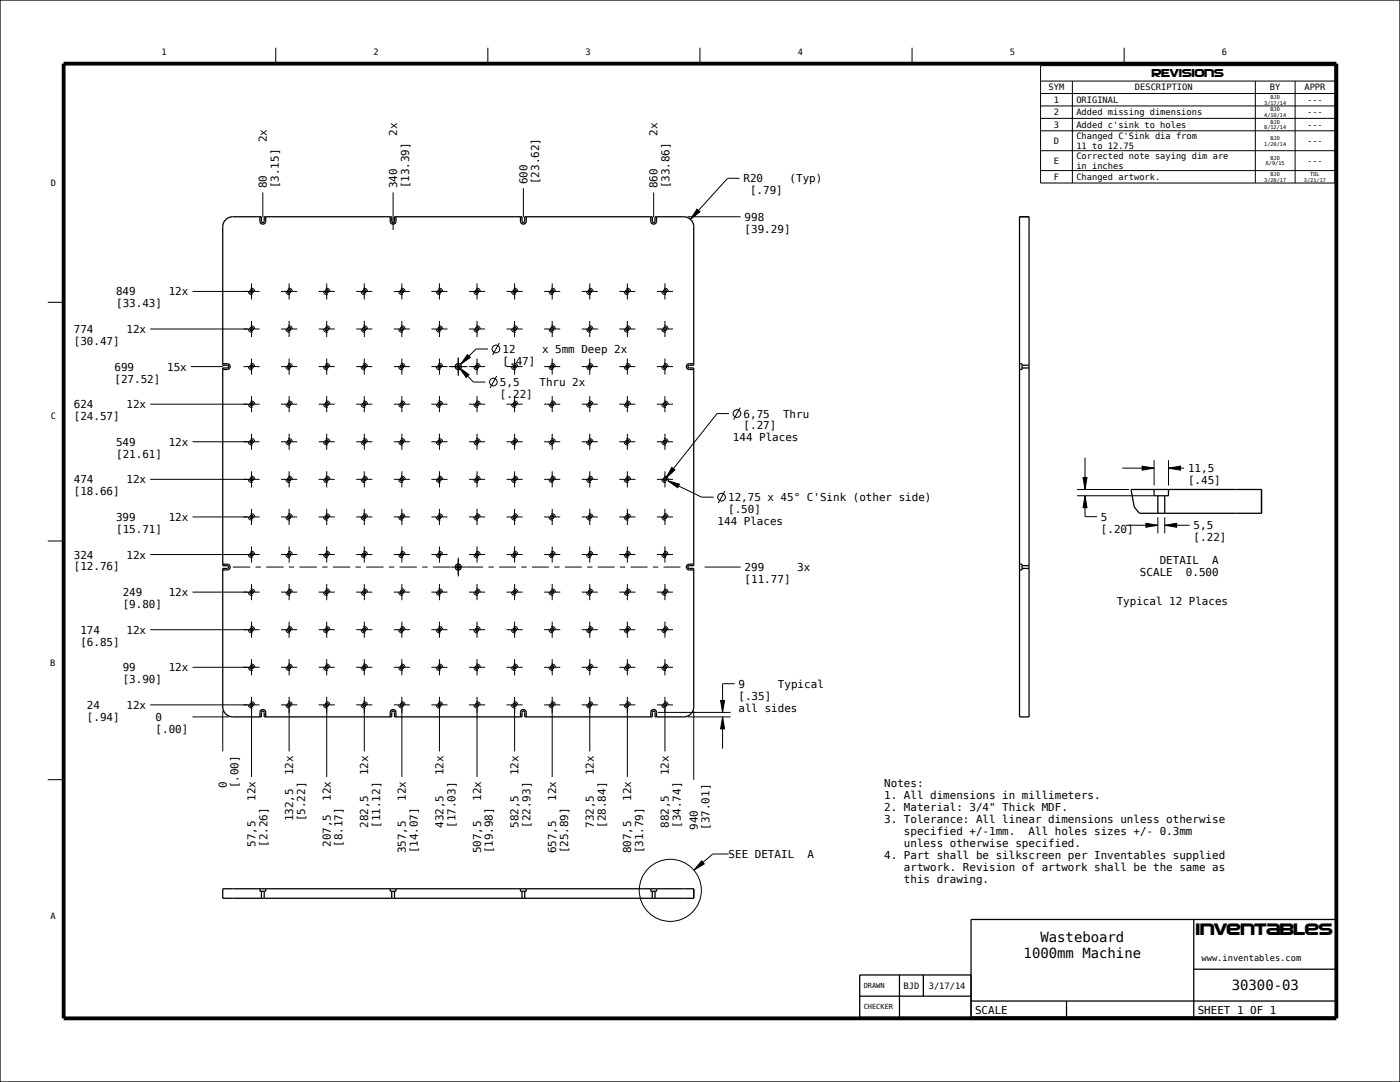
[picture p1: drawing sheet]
<svg xmlns="http://www.w3.org/2000/svg" width="559mm" height="432mm" viewBox="0 0 559 432" stroke-linecap="round" stroke-linejoin="round" font-family="sans-serif">
<g fill="none" stroke="#000" stroke-width=".51">
<path d="M0 0h558.8v431.8h-558.8zM90.1 87.7a4 4 0 0 1 2.8-1.2h11.5v1.8l.5 .5 .6-.5v-1.8h50.9v1.8l.5 .5 .6-.5v-1.8h50.9v1.8l.5 .5 .6-.5v-1.8h50.9v1.8l.5 .5 .6-.5v-1.8h11.4a4 4 0 0 1 4 4v55.2h-1.8a.55 .55 0 0 0-.5 .6 .55 .55 0 0 0 .5 .5h1.8v78.9h-1.8l-.5 .6 .5 .5h1.8v55.3a4 4 0 0 1-4 4h-11.4v-1.8l-.6-.6-.5 .6v1.8h-50.9v-1.8l-.6-.6-.5 .6v1.8h-50.9v-1.8l-.6-.6-.5 .6v1.8h-50.9v-1.8l-.6-.6-.5 .6v1.8h-11.5a4 4 0 0 1-4-4v-55.3h1.8l.6-.5-.6-.6h-1.8v-78.9h1.8a.55 .55 0 0 0 .6-.5 .55 .55 0 0 0-.6-.6h-1.8v-55.2a4 4 0 0 1 1.2-2.8zM103.8 86.5v1.8a1.15 1.15 0 0 0 1.1 1.1 1.15 1.15 0 0 0 1.2-1.1v-1.8M155.8 86.5v1.8a1.15 1.15 0 0 0 1.1 1.1 1.15 1.15 0 0 0 1.2-1.1v-1.8M207.8 86.5v1.8a1.15 1.15 0 0 0 1.1 1.1 1.15 1.15 0 0 0 1.2-1.1v-1.8M259.8 86.5v1.8a1.15 1.15 0 0 0 1.1 1.1 1.15 1.15 0 0 0 1.2-1.1v-1.8M406.9 86.5h3.8v199.6h-3.8zM88.9 145.1h1.8a1.15 1.15 0 0 1 1.2 1.2 1.15 1.15 0 0 1-1.2 1.1h-1.8M276.9 145.1h-1.8a1.15 1.15 0 0 0-1.1 1.2 1.15 1.15 0 0 0 1.1 1.1h1.8M406.9 145.1h1v2.3h-1M407.9 145.7h2.8M407.9 146.8h2.8"/>
<path d="M451.4 195.3h52.1v9.5h-48.7l-2.1-2.5zM460.6 195.3v2.5h5.8v-2.5M462.1 197.8v7M464.9 197.8v7M88.9 225.1h1.8a1.15 1.15 0 0 1 1.2 1.2 1.15 1.15 0 0 1-1.2 1.1h-1.8M276.9 225.1h-1.8a1.15 1.15 0 0 0-1.1 1.2 1.15 1.15 0 0 0 1.1 1.1h1.8M406.9 225.1h1v2.3h-1M407.9 225.7h2.8M407.9 226.8h2.8M103.8 286.1v-1.8a1.15 1.15 0 0 1 1.1-1.2 1.15 1.15 0 0 1 1.2 1.2v1.8M155.8 286.1v-1.8a1.15 1.15 0 0 1 1.1-1.2 1.15 1.15 0 0 1 1.2 1.2v1.8M207.8 286.1v-1.8a1.15 1.15 0 0 1 1.1-1.2 1.15 1.15 0 0 1 1.2 1.2v1.8"/>
<path d="M259.8 286.1v-1.8a1.15 1.15 0 0 1 1.1-1.2 1.15 1.15 0 0 1 1.2 1.2v1.8M88.9 354.7h188v3.8h-188zM103.8 354.7v1h2.3v-1M104.4 355.7v2.8M105.5 355.7v2.8M155.8 354.7v1h2.3v-1M156.4 355.7v2.8M157.5 355.7v2.8M207.8 354.7v1h2.3v-1M208.4 355.7v2.8M209.5 355.7v2.8M259.8 354.7v1h2.3v-1"/>
<path d="M260.4 355.7v2.8M261.5 355.7v2.8M476.5 366.9v38.9M343.1 397.5h44.5M359 389.1v16.9M368.5 389.1v8.4M387.6 399.5h146M387.6 389.1h-44.5v16.9h44.5v-39.1h146v38.9h-146M425.7 399.5v6.3M476.5 386.8h57.1"/>
<circle cx="100.4" cy="116.3" r=".68"/>
<circle cx="115.4" cy="116.3" r=".68"/>
<circle cx="130.4" cy="116.3" r=".68"/>
<circle cx="145.4" cy="116.3" r=".68"/>
<circle cx="160.4" cy="116.3" r=".68"/>
<circle cx="175.4" cy="116.3" r=".68"/>
<circle cx="190.4" cy="116.3" r=".68"/>
<circle cx="205.4" cy="116.3" r=".68"/>
<circle cx="220.4" cy="116.3" r=".68"/>
<circle cx="235.4" cy="116.3" r=".68"/>
<circle cx="250.4" cy="116.3" r=".68"/>
<circle cx="265.4" cy="116.3" r=".68"/>
<circle cx="100.4" cy="131.3" r=".68"/>
<circle cx="115.4" cy="131.3" r=".68"/>
<circle cx="130.4" cy="131.3" r=".68"/>
<circle cx="145.4" cy="131.3" r=".68"/>
<circle cx="160.4" cy="131.3" r=".68"/>
<circle cx="175.4" cy="131.3" r=".68"/>
<circle cx="190.4" cy="131.3" r=".68"/>
<circle cx="205.4" cy="131.3" r=".68"/>
<circle cx="220.4" cy="131.3" r=".68"/>
<circle cx="235.4" cy="131.3" r=".68"/>
<circle cx="250.4" cy="131.3" r=".68"/>
<circle cx="265.4" cy="131.3" r=".68"/>
<circle cx="100.4" cy="146.3" r=".68"/>
<circle cx="115.4" cy="146.3" r=".68"/>
<circle cx="130.4" cy="146.3" r=".68"/>
<circle cx="145.4" cy="146.3" r=".68"/>
<circle cx="160.4" cy="146.3" r=".68"/>
<circle cx="175.4" cy="146.3" r=".68"/>
<circle cx="182.9" cy="146.3" r="1.2"/>
<circle cx="182.9" cy="146.3" r=".55"/>
<circle cx="190.4" cy="146.3" r=".68"/>
<circle cx="205.4" cy="146.3" r=".68"/>
<circle cx="220.4" cy="146.3" r=".68"/>
<circle cx="235.4" cy="146.3" r=".68"/>
<circle cx="250.4" cy="146.3" r=".68"/>
<circle cx="265.4" cy="146.3" r=".68"/>
<circle cx="100.4" cy="176.3" r=".68"/>
<circle cx="100.4" cy="161.3" r=".68"/>
<circle cx="115.4" cy="176.3" r=".68"/>
<circle cx="115.4" cy="161.3" r=".68"/>
<circle cx="130.4" cy="176.3" r=".68"/>
<circle cx="130.4" cy="161.3" r=".68"/>
<circle cx="145.4" cy="176.3" r=".68"/>
<circle cx="145.4" cy="161.3" r=".68"/>
<circle cx="160.4" cy="176.3" r=".68"/>
<circle cx="160.4" cy="161.3" r=".68"/>
<circle cx="175.4" cy="176.3" r=".68"/>
<circle cx="175.4" cy="161.3" r=".68"/>
<circle cx="190.4" cy="176.3" r=".68"/>
<circle cx="190.4" cy="161.3" r=".68"/>
<circle cx="205.4" cy="176.3" r=".68"/>
<circle cx="205.4" cy="161.3" r=".68"/>
<circle cx="220.4" cy="176.3" r=".68"/>
<circle cx="220.4" cy="161.3" r=".68"/>
<circle cx="235.4" cy="176.3" r=".68"/>
<circle cx="235.4" cy="161.3" r=".68"/>
<circle cx="250.4" cy="176.3" r=".68"/>
<circle cx="250.4" cy="161.3" r=".68"/>
<circle cx="265.4" cy="176.3" r=".68"/>
<circle cx="265.4" cy="161.3" r=".68"/>
<circle cx="100.4" cy="191.3" r=".68"/>
<circle cx="115.4" cy="191.3" r=".68"/>
<circle cx="130.4" cy="191.3" r=".68"/>
<circle cx="145.4" cy="191.3" r=".68"/>
<circle cx="160.4" cy="191.3" r=".68"/>
<circle cx="175.4" cy="191.3" r=".68"/>
<circle cx="190.4" cy="191.3" r=".68"/>
<circle cx="205.4" cy="191.3" r=".68"/>
<circle cx="220.4" cy="191.3" r=".68"/>
<circle cx="235.4" cy="191.3" r=".68"/>
<circle cx="250.4" cy="191.3" r=".68"/>
<circle cx="265.4" cy="191.3" r=".68"/>
<circle cx="100.4" cy="206.3" r=".68"/>
<circle cx="115.4" cy="206.3" r=".68"/>
<circle cx="130.4" cy="206.3" r=".68"/>
<circle cx="145.4" cy="206.3" r=".68"/>
<circle cx="160.4" cy="206.3" r=".68"/>
<circle cx="175.4" cy="206.3" r=".68"/>
<circle cx="190.4" cy="206.3" r=".68"/>
<circle cx="205.4" cy="206.3" r=".68"/>
<circle cx="220.4" cy="206.3" r=".68"/>
<circle cx="235.4" cy="206.3" r=".68"/>
<circle cx="250.4" cy="206.3" r=".68"/>
<circle cx="265.4" cy="206.3" r=".68"/>
<circle cx="100.4" cy="236.3" r=".68"/>
<circle cx="100.4" cy="221.3" r=".68"/>
<circle cx="115.4" cy="236.3" r=".68"/>
<circle cx="115.4" cy="221.3" r=".68"/>
<circle cx="130.4" cy="236.3" r=".68"/>
<circle cx="130.4" cy="221.3" r=".68"/>
<circle cx="145.4" cy="236.3" r=".68"/>
<circle cx="145.4" cy="221.3" r=".68"/>
<circle cx="160.4" cy="236.3" r=".68"/>
<circle cx="160.4" cy="221.3" r=".68"/>
<circle cx="175.4" cy="236.3" r=".68"/>
<circle cx="175.4" cy="221.3" r=".68"/>
<circle cx="182.9" cy="226.3" r=".55"/>
<circle cx="182.9" cy="226.3" r="1.2"/>
<circle cx="190.4" cy="236.3" r=".68"/>
<circle cx="190.4" cy="221.3" r=".68"/>
<circle cx="205.4" cy="236.3" r=".68"/>
<circle cx="205.4" cy="221.3" r=".68"/>
<circle cx="220.4" cy="236.3" r=".68"/>
<circle cx="220.4" cy="221.3" r=".68"/>
<circle cx="235.4" cy="236.3" r=".68"/>
<circle cx="235.4" cy="221.3" r=".68"/>
<circle cx="250.4" cy="236.3" r=".68"/>
<circle cx="250.4" cy="221.3" r=".68"/>
<circle cx="265.4" cy="236.3" r=".68"/>
<circle cx="265.4" cy="221.3" r=".68"/>
<circle cx="100.4" cy="251.3" r=".68"/>
<circle cx="115.4" cy="251.3" r=".68"/>
<circle cx="130.4" cy="251.3" r=".68"/>
<circle cx="145.4" cy="251.3" r=".68"/>
<circle cx="160.4" cy="251.3" r=".68"/>
<circle cx="175.4" cy="251.3" r=".68"/>
<circle cx="190.4" cy="251.3" r=".68"/>
<circle cx="205.4" cy="251.3" r=".68"/>
<circle cx="220.4" cy="251.3" r=".68"/>
<circle cx="235.4" cy="251.3" r=".68"/>
<circle cx="250.4" cy="251.3" r=".68"/>
<circle cx="265.4" cy="251.3" r=".68"/>
<circle cx="100.4" cy="266.3" r=".68"/>
<circle cx="115.4" cy="266.3" r=".68"/>
<circle cx="130.4" cy="266.3" r=".68"/>
<circle cx="145.4" cy="266.3" r=".68"/>
<circle cx="160.4" cy="266.3" r=".68"/>
<circle cx="175.4" cy="266.3" r=".68"/>
<circle cx="190.4" cy="266.3" r=".68"/>
<circle cx="205.4" cy="266.3" r=".68"/>
<circle cx="220.4" cy="266.3" r=".68"/>
<circle cx="235.4" cy="266.3" r=".68"/>
<circle cx="250.4" cy="266.3" r=".68"/>
<circle cx="265.4" cy="266.3" r=".68"/>
<circle cx="100.4" cy="281.3" r=".68"/>
<circle cx="115.4" cy="281.3" r=".68"/>
<circle cx="130.4" cy="281.3" r=".68"/>
<circle cx="145.4" cy="281.3" r=".68"/>
<circle cx="160.4" cy="281.3" r=".68"/>
<circle cx="175.4" cy="281.3" r=".68"/>
<circle cx="190.4" cy="281.3" r=".68"/>
<circle cx="205.4" cy="281.3" r=".68"/>
<circle cx="220.4" cy="281.3" r=".68"/>
<circle cx="235.4" cy="281.3" r=".68"/>
<circle cx="250.4" cy="281.3" r=".68"/>
<circle cx="265.4" cy="281.3" r=".68"/>
</g>
<path d="M25.4 25.4h508v381h-508z" fill="none" stroke="#000" stroke-width="1.5" stroke-linecap="butt"/>
<g fill="none" stroke="#000" stroke-width=".4">
<path d="M110.1 19.1v6.3M194.7 19.1v6.3M279.4 19.1v6.3M364 19.1v6.3M448.7 19.1v6.3M415.3 26.2h117.5v46.8h-117.5zM415.3 32.4h117.5M415.3 37.3h117.5M428 32.4v40.6M501.1 32.4v40.6M516.9 32.4v40.6M415.3 42.3h117.5"/>
<path d="M415.3 47.2h117.5M415.3 52.2h117.5M104.9 76.8v9.9M156.9 76.8v15M208.9 75.1v11.6M260.9 76.8v9.9M295.2 71.1h-4.8l-14.8 16.4M415.3 60.1h117.5M415.3 68.1h117.5M274.5 86.5h21.1M278.2 83.5l1.2 1-3.8 3zM76.8 116.3h26.8"/>
<path d="M99.1 116.3l.5 1 1.2 .2M100 115.1l1.1 .2 .6 1M100.4 113.1v6.4M112.2 116.3h6.4M114.1 116.3l.5 1 1.1 .2M115.1 115.1l1.1 .2 .5 1M115.1 115.1h-.1M115.4 113.1v6.4M115.8 117.5h-.1M127.2 116.3h6.4M129.1 116.3l.5 1 1.2 .2M130 115.1l1.1 .2 .6 1"/>
<path d="M130.4 113.1v6.4M142.2 116.3h6.4M144.1 116.3l.5 1 1.2 .2M145 115.1l1.1 .2 .6 1M145.4 113.1v6.4M157.2 116.3h6.4M159.1 116.3l.5 1 1.1 .2M160.1 115.1l1.1 .2 .5 1M160.1 115.1h-.1M160.4 113.1v6.4M160.8 117.5h-.1M172.2 116.3h6.4"/>
<path d="M174.1 116.3l.5 1 1.2 .2M175.1 115.1l1.1 .2 .5 1M175.1 115.1h-.1M175.4 113.1v6.4M187.2 116.3h6.4M189.1 116.3l.5 1 1.2 .2M190 115.1h.9M190.4 113.1v6.4M190.9 115.1l.1 .1M191 115.2l.7 1.1M202.2 116.3h6.4M204.1 116.3l.5 1 1.1 .2"/>
<path d="M205 115.1l1.2 .2M205.4 113.1v6.4M205.8 117.5h-.1M206.2 115.3l.1 .1M206.3 115.4l.4 .9M217.2 116.3h6.4M219.1 116.3l.5 1 1.2 .2M220.1 115.1l1.1 .2 .5 1M220.1 115.1h-.1M220.4 113.1v6.4M232.2 116.3h6.4M234.1 116.3l.5 1 1.2 .2"/>
<path d="M235 115.1l1.1 .2 .6 1M235.4 113.1v6.4M247.2 116.3h6.4M249.1 116.3l.5 1 1.1 .2M250 115.1l1.2 .2M250.4 113.1v6.4M250.8 117.5h-.1M251.2 115.3l.1 .1M251.3 115.4l.4 .9M262.2 116.3h6.4M264.1 116.3l.5 1 1.2 .2M265.1 115.1l1.1 .2 .5 1"/>
<path d="M265.1 115.1h-.1M265.4 113.1v6.4M19 120.6h6.4M99.1 131.3l.5 1 1.2 .2M100 130.1l1.1 .2 .6 1M100.4 128.1v6.4M103.6 131.3h-43.6M112.2 131.3h6.4M114.1 131.3l.5 1 1.1 .2M115 130.1l1.1 .2 .6 1M115.4 128.1v6.4M115.8 132.5h-.1"/>
<path d="M127.2 131.3h6.4M129.1 131.3l.3 .8M129.4 132.1l.1 .1M129.5 132.2l.6 .3h.7M130 130.1h.7l.7 .4M130.4 128.1v6.4M131.4 130.5v.1M131.4 130.6l.3 .7M142.2 131.3h6.4M144.1 131.3l.5 1 1.2 .2M145 130.1l1 .1M145.4 128.1v6.4"/>
<path d="M146 130.2l.1 .1M146.1 130.3l.6 1M157.2 131.3h6.4M159.1 131.3l.5 1 1.1 .2M160 130.1l1.1 .2 .6 1M160.4 128.1v6.4M160.8 132.5h-.1M172.2 131.3h6.4M174.1 131.3l.3 .8M174.4 132.1l.1 .1M174.5 132.2l.6 .3h.7M175 130.1h.7l.7 .4"/>
<path d="M175.4 128.1v6.4M176.4 130.5v.1M176.4 130.6l.3 .7M187.2 131.3h6.4M189.1 131.3l.5 1 1.2 .2M190 130.1l1.1 .2 .6 1M190.4 128.1v6.4M194.8 139.3h-4.8l-6.2 6.2M199.3 136.9l-2.7 4.8M202.2 131.3h6.4M204.1 131.3l.5 1 1.1 .2M205 130.1l1.1 .2 .6 1"/>
<path d="M205.4 128.1v6.4M205.8 132.5h-.1M217.2 131.3h6.4M219.1 131.3l.3 .8M219.4 132.1l.1 .1M219.5 132.2l.6 .3h.7M220 130.1h.7l.7 .4M220.4 128.1v6.4M221.4 130.5v.1M221.4 130.6l.3 .7M232.2 131.3h6.4M234.1 131.3l.5 1 1.2 .2"/>
<path d="M235 130.1l1.1 .2 .6 1M235.4 128.1v6.4M247.2 131.3h6.4M249.1 131.3l.5 1 1.1 .2M250 130.1l1.1 .2 .6 1M250.4 128.1v6.4M250.8 132.5h-.1M262.2 131.3h6.4M264.1 131.3l.3 .8M264.4 132.1l.1 .1M264.5 132.2l.6 .3h.7M265 130.1h.7l.7 .4"/>
<path d="M265.4 128.1v6.4M266.4 130.5v.1M266.4 130.6l.3 .7M76.2 146.3h12.9M97.2 146.3h6.4M99.1 146.3l.4 .9M99.5 147.2l.1 .1M99.6 147.3l1.2 .2M100 145.1l1.1 .2M100.4 143.1v6.4M100.4 158.1v6.4M101.1 145.3h.1"/>
<path d="M101.2 145.3l.5 1M112.2 146.3h6.4M114.1 146.3l.5 1 1.1 .2M115.1 145.1l1.1 .2 .5 1M115.1 145.1h-.1M115.4 143.1v6.4M115.4 158.1v6.4M115.8 147.5h-.1M127.2 146.3h6.4M129.1 146.3l.5 1 1.2 .2M130 145.1l1.1 .2 .6 1M130.4 143.1v6.4"/>
<path d="M130.4 158.1v6.4M142.2 146.3h6.4M144.1 146.3l.4 .9M144.5 147.2l.1 .1M144.6 147.3l1.2 .2M145 145.1l1.1 .2 .6 1M145.4 143.1v6.4M145.4 158.1v6.4M157.2 146.3h6.4M159.1 146.3l.5 1 1.1 .2M160.1 145.1l1.1 .2 .5 1M160.1 145.1h-.1"/>
<path d="M160.4 143.1v6.4M160.4 158.1v6.4M160.8 147.5h-.1M172.2 146.3h6.4M174.1 146.3l.5 1 1.2 .2M175.1 145.1l1.1 .2 .5 1M175.1 145.1h-.1M175.4 143.1v6.4M175.4 158.1v6.4M179.2 146.3h7.4M182.9 142.6v7.4M183.3 146.7l3.9 2.8-1.1 1.1z"/>
<path d="M183.3 146.7l5.7 5.8h4.7M186.6 141.5l1.1 1.2-3.9 2.8zM187.2 146.3h6.4M189.1 146.3l.4 .9M189.5 147.2l.1 .1M189.6 147.3l1.2 .2M190 145.1h.9M190.4 143.1v6.4M190.4 158.1v6.4M190.9 145.1l.1 .1M191 145.2l.7 1.1M198.2 150.1l-2.6 4.7"/>
<path d="M202.2 146.3h6.4M204.1 146.3l.5 1 1.1 .2M205 145.1l1.1 .2 .6 1M205.4 143.1v6.4M205.4 158.1v6.4M205.8 147.5h-.1M217.2 146.3h6.4M219.1 146.3l.5 1 1.2 .2M220.1 145.1l1.1 .2 .5 1M220.1 145.1h-.1M220.4 143.1v6.4M220.4 158.1v6.4"/>
<path d="M232.2 146.3h6.4M234.1 146.3l.5 1 1.2 .2M235 145.1l1.1 .2 .6 1M235.4 143.1v6.4M235.4 158.1v6.4M247.2 146.3h6.4M249.1 146.3l.5 1 1.1 .2M250 145.1l1.1 .2 .6 1M250.4 143.1v6.4M250.4 158.1v6.4M250.8 147.5h-.1M262.2 146.3h6.4"/>
<path d="M264.1 146.3l.5 1 1.2 .2M265.1 145.1l1.1 .2 .5 1M265.1 145.1h-.1M265.4 143.1v6.4M265.4 158.1v6.4M60 161.3h43.6M76.8 176.3h26.8M99.1 176.3l.5 1 1.2 .2M99.1 161.3l.5 1 1.2 .2M100 175.1l1.1 .2 .6 1M100 160.1l1.1 .2 .6 1M100.4 173.1v6.4"/>
<path d="M112.2 176.3h6.4M112.2 161.3h6.4M114.1 176.3l.2 .7M114.1 161.3l.5 1 1.1 .2M114.3 177l.1 .1M114.4 177.1l.6 .4h.7M115 175.1l1.1 .2 .6 1M115.1 160.1l1.1 .2 .5 1M115.1 160.1h-.1M115.4 173.1v6.4M115.8 162.5h-.1M115.8 177.5h-.1"/>
<path d="M127.2 176.3h6.4M127.2 161.3h6.4M129.1 176.3l.5 1 1.2 .2M129.1 161.3l.5 1 1.2 .2M130 175.1h.7l.7 .4M130 160.1l1.1 .2 .6 1M130.4 173.1v6.4M131.4 175.5v.1M131.4 175.6l.3 .7M142.2 176.3h6.4M142.2 161.3h6.4M144.1 176.3l.5 1 1.2 .2"/>
<path d="M144.1 161.3l.5 1 1.2 .2M145 175.1l1 .1M145 160.1l1.1 .2 .6 1M145.4 173.1v6.4M146 175.2l.1 .1M146.1 175.3l.6 1M157.2 176.3h6.4M157.2 161.3h6.4M159.1 176.3l.2 .7M159.1 161.3l.5 1 1.1 .2M159.3 177l.1 .1M159.4 177.1l.6 .4h.7"/>
<path d="M160 175.1l1.1 .2 .6 1M160.1 160.1l1.1 .2 .5 1M160.1 160.1h-.1M160.4 173.1v6.4M160.8 177.5h-.1M160.8 162.5h-.1M172.2 176.3h6.4M172.2 161.3h6.4M174.1 176.3l.5 1 1.2 .2M174.1 161.3l.5 1 1.2 .2M175 175.1h.7l.7 .4M175.1 160.1l1.1 .2 .5 1"/>
<path d="M175.1 160.1h-.1M175.4 173.1v6.4M176.4 175.5v.1M176.4 175.6l.3 .7M187.2 176.3h6.4M187.2 161.3h6.4M189.1 176.3l.5 1 1.2 .2M189.1 161.3l.5 1 1.2 .2M190 175.1l1.1 .2 .6 1M190 160.1h.9M190.4 173.1v6.4M190.9 160.1l.1 .1"/>
<path d="M191 160.2l.7 1.1M202.2 176.3h6.4M202.2 161.3h6.4M204.1 176.3l.2 .7M204.1 161.3l.5 1 1.1 .2M204.3 177l.1 .1M204.4 177.1l.6 .4h.7M205 175.1l1.1 .2 .6 1M205 160.1l1.2 .2M205.4 173.1v6.4M205.8 177.5h-.1M205.8 162.5h-.1"/>
<path d="M206.2 160.3l.1 .1M206.3 160.4l.4 .9M217.2 176.3h6.4M217.2 161.3h6.4M219.1 176.3l.5 1 1.2 .2M219.1 161.3l.5 1 1.2 .2M220 175.1h.7l.7 .4M220.1 160.1l1.1 .2 .5 1M220.1 160.1h-.1M220.4 173.1v6.4M221.4 175.5v.1M221.4 175.6l.3 .7"/>
<path d="M232.2 176.3h6.4M232.2 161.3h6.4M234.1 176.3l.5 1 1.2 .2M234.1 161.3l.5 1 1.2 .2M235 175.1l1.1 .2 .6 1M235 160.1l1.1 .2 .6 1M235.4 173.1v6.4M247.2 176.3h6.4M247.2 161.3h6.4M249.1 176.3l.2 .7M249.1 161.3l.5 1 1.1 .2M249.3 177l.1 .1"/>
<path d="M249.4 177.1l.6 .4h.7M250 160.1l1.2 .2M250 175.1l1.1 .2 .6 1M250.4 173.1v6.4M250.8 162.5h-.1M250.8 177.5h-.1M251.2 160.3l.1 .1M251.3 160.4l.4 .9M262.2 176.3h6.4M262.2 161.3h6.4M264.1 176.3l.5 1 1.2 .2M264.1 161.3l.5 1 1.2 .2"/>
<path d="M265 175.1h.7l.7 .4M265.1 160.1l1.1 .2 .5 1M265.1 160.1h-.1M265.4 173.1v6.4M266.4 175.5v.1M266.4 175.6l.3 .7M291 165.1h-4.8l-20.4 25.7M295.5 162.7l-2.7 4.7M60 191.3h43.6M99.1 191.3l.4 .9M99.5 192.2l.1 .1M99.6 192.3l1.2 .2"/>
<path d="M100 190.1l1.1 .2M100.4 188.1v6.4M101.1 190.3h.1M101.2 190.3l.5 1M112.2 191.3h6.4M114.1 191.3l.5 1 1.1 .2M115.1 190.1l1.1 .2 .5 1M115.1 190.1h-.1M115.4 188.1v6.4M115.8 192.5h-.1M127.2 191.3h6.4M129.1 191.3l.5 1 1.2 .2"/>
<path d="M130 190.1l1.1 .2 .6 1M130.4 188.1v6.4M142.2 191.3h6.4M144.1 191.3l.4 .9M144.5 192.2l.1 .1M144.6 192.3l1.2 .2M145 190.1l1.1 .2 .6 1M145.4 188.1v6.4M157.2 191.3h6.4M159.1 191.3l.5 1 1.1 .2M160.1 190.1l1.1 .2 .5 1M160.1 190.1h-.1"/>
<path d="M160.4 188.1v6.4M160.8 192.5h-.1M172.2 191.3h6.4M174.1 191.3l.5 1 1.2 .2M175.1 190.1l1.1 .2 .5 1M175.1 190.1h-.1M175.4 188.1v6.4M187.2 191.3h6.4M189.1 191.3l.4 .9M189.5 192.2l.1 .1M189.6 192.3l1.2 .2M190 190.1h.9"/>
<path d="M190.4 188.1v6.4M190.9 190.1l.1 .1M191 190.2l.7 1.1M202.2 191.3h6.4M204.1 191.3l.5 1 1.1 .2M205 190.1l1.1 .2 .6 1M205.4 188.1v6.4M205.8 192.5h-.1M217.2 191.3h6.4M219.1 191.3l.5 1 1.2 .2M220.1 190.1l1.1 .2 .5 1M220.1 190.1h-.1"/>
<path d="M220.4 188.1v6.4M232.2 191.3h6.4M234.1 191.3l.5 1 1.2 .2M235 190.1l1.1 .2 .6 1M235.4 188.1v6.4M247.2 191.3h6.4M249.1 191.3l.5 1 1.1 .2M250 190.1l1.1 .2 .6 1M250.4 188.1v6.4M250.8 192.5h-.1M262.2 191.3h6.4M264.1 191.3l.5 1 1.2 .2"/>
<path d="M265.1 190.1l1.1 .2 .5 1M265.1 190.1h-.1M265.4 188.1v6.4M266.5 191.9l4.7 1.3-.7 1.4zM266.5 191.9l13.6 6.5h4.7M268.2 186.5l1.2 1-3.6 3.3zM289.3 196l-2.6 4.8M429.9 197.8h30.7M429.9 195.3h20.8M432.3 190.6h1.6l-.8 4.7zM433.1 197.8l.8 4.8h-1.6zM433.1 182.6v12.7"/>
<path d="M433.1 197.8v8.4h4.7M447.9 186.8h12.7M455.9 186l4.7 .8-4.7 .8zM460.6 183.6v10.2M466.4 186.8l4.8-.8v1.6zM466.4 183.6v10.2M466.4 186.8h6.2M19 215.9h6.4M76.8 206.3h26.8M99.1 206.3l.5 1 1.2 .2M100 205.1l1.1 .2 .6 1M100.4 203.1v6.4"/>
<path d="M100.4 218.1v6.4M112.2 206.3h6.4M114.1 206.3l.5 1 1.1 .2M115.1 205.1l1.1 .2 .5 1M115.1 205.1h-.1M115.4 203.1v6.4M115.4 218.1v6.4M115.8 207.5h-.1M127.2 206.3h6.4M129.1 206.3l.5 1 1.2 .2M130 205.1l1.1 .2 .6 1M130.4 203.1v6.4"/>
<path d="M130.4 218.1v6.4M142.2 206.3h6.4M144.1 206.3l.5 1 1.2 .2M145 205.1l1.1 .2 .6 1M145.4 203.1v6.4M145.4 218.1v6.4M157.2 206.3h6.4M159.1 206.3l.5 1 1.1 .2M160.1 205.1l1.1 .2 .5 1M160.1 205.1h-.1M160.4 203.1v6.4M160.4 218.1v6.4"/>
<path d="M160.8 207.5h-.1M172.2 206.3h6.4M174.1 206.3l.5 1 1.2 .2M175.1 205.1l1.1 .2 .5 1M175.1 205.1h-.1M175.4 203.1v6.4M175.4 218.1v6.4M187.2 206.3h6.4M189.1 206.3l.5 1 1.2 .2M190 205.1h.9M190.4 203.1v6.4M190.4 218.1v6.4"/>
<path d="M190.9 205.1l.1 .1M191 205.2l.7 1.1M202.2 206.3h6.4M204.1 206.3l.5 1 1.1 .2M205 205.1l1.2 .2M205.4 203.1v6.4M205.4 218.1v6.4M205.8 207.5h-.1M206.2 205.3l.1 .1M206.3 205.4l.4 .9M217.2 206.3h6.4M219.1 206.3l.5 1 1.2 .2"/>
<path d="M220.1 205.1l1.1 .2 .5 1M220.1 205.1h-.1M220.4 203.1v6.4M220.4 218.1v6.4M232.2 206.3h6.4M234.1 206.3l.5 1 1.2 .2M235 205.1l1.1 .2 .6 1M235.4 203.1v6.4M235.4 218.1v6.4M247.2 206.3h6.4M249.1 206.3l.5 1 1.1 .2M250 205.1l1.2 .2"/>
<path d="M250.4 203.1v6.4M250.4 218.1v6.4M250.8 207.5h-.1M251.2 205.3l.1 .1M251.3 205.4l.4 .9M262.2 206.3h6.4M264.1 206.3l.5 1 1.2 .2M265.1 205.1l1.1 .2 .5 1M265.1 205.1h-.1M265.4 203.1v6.4M265.4 218.1v6.4M449.4 209.6h12.7"/>
<path d="M457.4 208.8l4.7 .8-4.7 .8zM462.1 206.4v6.4M464.9 209.6l4.8-.8v1.6zM464.9 206.4v6.4M464.9 209.6h10M76.8 236.3h26.8M92.9 226.3h7M99.1 236.3l.4 .9M99.1 221.3l.5 1 1.2 .2M99.5 237.2l.1 .1M99.6 237.3l1.2 .2M100 220.1l1.1 .2 .6 1"/>
<path d="M100 235.1l1.1 .2M100.4 233.1v6.4M101.1 235.3h.1M101.2 235.3l.5 1M102 226.3h2.1M103.6 221.3h-43.6M106.2 226.3h7M112.2 236.3h6.4M112.2 221.3h6.4M114.1 236.3l.5 1 1.1 .2M114.1 221.3l.5 1 1.1 .2M115 220.1l1.1 .2 .6 1"/>
<path d="M115.1 235.1l1.1 .2 .5 1M115.1 235.1h-.1M115.3 226.3h2.1M115.4 233.1v6.4M115.8 237.5h-.1M115.8 222.5h-.1M119.5 226.3h7M127.2 236.3h6.4M127.2 221.3h6.4M128.6 226.3h2.1M129.1 236.3l.5 1 1.2 .2M129.1 221.3l.5 1 1.2 .2"/>
<path d="M130 235.1l1.1 .2 .6 1M130 220.1h.7l.7 .4M130.4 233.1v6.4M131.4 220.5v.1M131.4 220.6l.3 .7M132.9 226.3h6.9M141.9 226.3h2.1M142.2 236.3h6.4M142.2 221.3h6.4M144.1 236.3l.4 .9M144.1 221.3l.5 1 1.2 .2M144.5 237.2l.1 .1"/>
<path d="M144.6 237.3l1.2 .2M145 235.1l1.1 .2 .6 1M145 220.1l1 .1M145.4 233.1v6.4M146 220.2l.1 .1M146.1 220.3l.6 1M146.2 226.3h6.9M155.2 226.3h2.1M157.2 236.3h6.4M157.2 221.3h6.4M159.1 236.3l.5 1 1.1 .2M159.1 221.3l.5 1 1.1 .2"/>
<path d="M159.5 226.3h6.9M160 220.1l1.1 .2 .6 1M160.1 235.1l1.1 .2 .5 1M160.1 235.1h-.1M160.4 233.1v6.4M160.8 237.5h-.1M160.8 222.5h-.1M168.5 226.3h2.2M172.2 236.3h6.4M172.2 221.3h6.4M172.8 226.3h20M174.1 236.3l.5 1 1.2 .2"/>
<path d="M174.1 221.3l.5 1 1.2 .2M175 220.1h.7l.7 .4M175.1 235.1l1.1 .2 .5 1M175.1 235.1h-.1M175.4 233.1v6.4M176.4 220.5v.1M176.4 220.6l.3 .7M182.9 222.6v7.4M187.2 236.3h6.4M187.2 221.3h6.4M189.1 236.3l.4 .9M189.1 221.3l.5 1 1.2 .2"/>
<path d="M189.5 237.2l.1 .1M189.6 237.3l1.2 .2M190 235.1l1.1 .2 .6 1M190 220.1l1.1 .2 .6 1M190.4 233.1v6.4M195 226.3h2.1M199.2 226.3h6.8M202.2 236.3h6.4M202.2 221.3h6.4M204.1 236.3l.5 1 1.1 .2M204.1 221.3l.5 1 1.1 .2M205 235.1l1.1 .2 .6 1"/>
<path d="M205 220.1l1.1 .2 .6 1M205.4 233.1v6.4M205.8 222.5h-.1M205.8 237.5h-.1M208.1 226.3h2.1M212.3 226.3h6.8M217.2 236.3h6.4M217.2 221.3h6.4M219.1 236.3l.5 1 1.2 .2M219.1 221.3l.5 1 1.2 .2M220 220.1h.7l.7 .4M220.1 235.1l1.1 .2 .5 1"/>
<path d="M220.1 235.1h-.1M220.4 233.1v6.4M221.2 226.3h2.1M221.4 220.5v.1M221.4 220.6l.3 .7M225.5 226.3h6.7M232.2 236.3h6.4M232.2 221.3h6.4M234.1 236.3l.5 1 1.2 .2M234.1 221.3l.5 1 1.2 .2M234.3 226.3h2.2M235 235.1l1.1 .2 .6 1"/>
<path d="M235 220.1l1.1 .2 .6 1M235.4 233.1v6.4M238.6 226.3h6.7M247.2 236.3h6.4M247.2 221.3h6.4M247.5 226.3h2.1M249.1 236.3l.5 1 1.1 .2M249.1 221.3l.5 1 1.1 .2M250 235.1l1.1 .2 .6 1M250 220.1l1.1 .2 .6 1M250.4 233.1v6.4M250.8 222.5h-.1"/>
<path d="M250.8 237.5h-.1M251.7 226.3h6.8M260.6 226.3h2.1M262.2 236.3h6.4M262.2 221.3h6.4M264.1 236.3l.5 1 1.2 .2M264.1 221.3l.5 1 1.2 .2M264.8 226.3h6.8M265 220.1h.7l.7 .4M265.1 235.1l1.1 .2 .5 1M265.1 235.1h-.1M265.4 233.1v6.4"/>
<path d="M266.4 220.5v.1M266.4 220.6l.3 .7M281.3 226.3h14.3M60 251.3h43.6M99.1 251.3l.5 1 1.2 .2M100 250.1l1.1 .2 .6 1M100.4 248.1v6.4M112.2 251.3h6.4M114.1 251.3l.5 1 1.1 .2M115.1 250.1l1.1 .2 .5 1M115.1 250.1h-.1M115.4 248.1v6.4"/>
<path d="M115.8 252.5h-.1M127.2 251.3h6.4M129.1 251.3l.5 1 1.2 .2M130 250.1l1.1 .2 .6 1M130.4 248.1v6.4M142.2 251.3h6.4M144.1 251.3l.5 1 1.2 .2M145 250.1l1.1 .2 .6 1M145.4 248.1v6.4M157.2 251.3h6.4M159.1 251.3l.5 1 1.1 .2M160.1 250.1l1.1 .2 .5 1"/>
<path d="M160.1 250.1h-.1M160.4 248.1v6.4M160.8 252.5h-.1M172.2 251.3h6.4M174.1 251.3l.5 1 1.2 .2M175.1 250.1l1.1 .2 .5 1M175.1 250.1h-.1M175.4 248.1v6.4M187.2 251.3h6.4M189.1 251.3l.5 1 1.2 .2M190 250.1h.9M190.4 248.1v6.4"/>
<path d="M190.9 250.1l.1 .1M191 250.2l.7 1.1M202.2 251.3h6.4M204.1 251.3l.5 1 1.1 .2M205 250.1l1.2 .2M205.4 248.1v6.4M205.8 252.5h-.1M206.2 250.3l.1 .1M206.3 250.4l.4 .9M217.2 251.3h6.4M219.1 251.3l.5 1 1.2 .2M220.1 250.1l1.1 .2 .5 1"/>
<path d="M220.1 250.1h-.1M220.4 248.1v6.4M232.2 251.3h6.4M234.1 251.3l.5 1 1.2 .2M235 250.1l1.1 .2 .6 1M235.4 248.1v6.4M247.2 251.3h6.4M249.1 251.3l.5 1 1.1 .2M250 250.1l1.2 .2M250.4 248.1v6.4M250.8 252.5h-.1M251.2 250.3l.1 .1"/>
<path d="M251.3 250.4l.4 .9M262.2 251.3h6.4M264.1 251.3l.5 1 1.2 .2M265.1 250.1l1.1 .2 .5 1M265.1 250.1h-.1M265.4 248.1v6.4M99.1 266.3l.5 1 1.2 .2M100 265.1l1.1 .2 .6 1M100.4 263.1v6.4M100.4 278.1v32M103.6 266.3h-26.8M112.2 266.3h6.4"/>
<path d="M114.1 266.3l.5 1 1.1 .2M115 265.1l1.1 .2 .6 1M115.4 263.1v6.4M115.4 278.1v21.8M115.8 267.5h-.1M127.2 266.3h6.4M129.1 266.3l.5 1 1.2 .2M130 265.1h.7l.7 .4M130.4 263.1v6.4M130.4 278.1v32M131.4 265.5v.1M131.4 265.6l.3 .7"/>
<path d="M142.2 266.3h6.4M144.1 266.3l.5 1 1.2 .2M145 265.1l1 .1M145.4 263.1v6.4M145.4 278.1v21.8M146 265.2l.1 .1M146.1 265.3l.6 1M157.2 266.3h6.4M159.1 266.3l.5 1 1.1 .2M160 265.1l1.1 .2 .6 1M160.4 263.1v6.4M160.4 278.1v32"/>
<path d="M160.8 267.5h-.1M172.2 266.3h6.4M174.1 266.3l.5 1 1.2 .2M175 265.1h.7l.7 .4M175.4 263.1v6.4M175.4 278.1v21.8M176.4 265.5v.1M176.4 265.6l.3 .7M187.2 266.3h6.4M189.1 266.3l.5 1 1.2 .2M190 265.1l1.1 .2 .6 1M190.4 263.1v6.4"/>
<path d="M190.4 278.1v32M202.2 266.3h6.4M204.1 266.3l.5 1 1.1 .2M205 265.1l1.1 .2 .6 1M205.4 263.1v6.4M205.4 278.1v21.8M205.8 267.5h-.1M217.2 266.3h6.4M219.1 266.3l.5 1 1.2 .2M220 265.1h.7l.7 .4M220.4 263.1v6.4M220.4 278.1v32"/>
<path d="M221.4 265.5v.1M221.4 265.6l.3 .7M232.2 266.3h6.4M234.1 266.3l.5 1 1.2 .2M235 265.1l1.1 .2 .6 1M235.4 263.1v6.4M235.4 278.1v21.8M247.2 266.3h6.4M249.1 266.3l.5 1 1.1 .2M250 265.1l1.1 .2 .6 1M250.4 263.1v6.4M250.4 278.1v32"/>
<path d="M250.8 267.5h-.1M262.2 266.3h6.4M264.1 266.3l.5 1 1.2 .2M265 265.1h.7l.7 .4M265.4 263.1v6.4M265.4 278.1v21.8M266.4 265.5v.1M266.4 265.6l.3 .7M287.6 279.5h1.6l-.8 4.8zM293.2 272.9h-4.8v11.4M60 281.3h43.6M76.8 286.1h14.5"/>
<path d="M88.9 283.7v16.2M99.1 281.3l.5 1 1.2 .2M100 280.1l1.1 .2M101.1 280.3h.1M101.2 280.3l.5 1M112.2 281.3h6.4M114.1 281.3l.5 1 1.1 .2M115.1 280.1l1.1 .2 .5 1M115.1 280.1h-.1M115.8 282.5h-.1M127.2 281.3h6.4M129.1 281.3l.5 1 1.2 .2"/>
<path d="M130 280.1l1.1 .2 .6 1M142.2 281.3h6.4M144.1 281.3l.5 1 1.2 .2M145 280.1l1.1 .2 .6 1M157.2 281.3h6.4M159.1 281.3l.5 1 1.1 .2M160.1 280.1l1.1 .2 .5 1M160.1 280.1h-.1M160.8 282.5h-.1M172.2 281.3h6.4M174.1 281.3l.5 1 1.2 .2M175.1 280.1l1.1 .2 .5 1"/>
<path d="M175.1 280.1h-.1M187.2 281.3h6.4M189.1 281.3l.5 1 1.2 .2M190 280.1l1.1 .2 .6 1M202.2 281.3h6.4M204.1 281.3l.5 1 1.1 .2M205 280.1l1.1 .2 .6 1M205.8 282.5h-.1M217.2 281.3h6.4M219.1 281.3l.5 1 1.2 .2M220.1 280.1l1.1 .2 .5 1M220.1 280.1h-.1"/>
<path d="M232.2 281.3h6.4M234.1 281.3l.4 .9M234.5 282.2h.1M234.5 282.2l1.3 .3M235 280.1l1.1 .2 .6 1M247.2 281.3h6.4M249.1 281.3l.5 1 1.1 .2M250 280.1l1.1 .2 .6 1M250.8 282.5h-.1M262.2 281.3h6.4M262.5 284.3h29.1M264.1 281.3l.5 1 1.2 .2"/>
<path d="M265.1 280.1l1.1 .2 .5 1M265.1 280.1h-.1M274.5 286.1h17.1M276.9 283.7v27.5M288.4 286.1l.8 4.8h-1.6zM288.4 286.1v12.7M19 311.1h6.4"/>
<circle cx="197.9" cy="139.3" r="1.56"/>
<circle cx="196.9" cy="152.5" r="1.56"/>
<circle cx="294.1" cy="165.1" r="1.56"/>
<circle cx="288" cy="198.4" r="1.56"/>
<circle cx="267.5" cy="355.3" r="12.4"/>
</g>
<g fill="#000">
<path d="M278.2 83.5l1.2 1-3.8 3zM183.3 146.7l3.9 2.8-1.1 1.1zM186.6 141.5l1.1 1.2-3.9 2.8zM268.2 186.5l1.2 1-3.6 3.3zM266.5 191.9l4.7 1.3-.7 1.4zM433.1 197.8l.8 4.8h-1.6zM432.3 190.6h1.6l-.8 4.7zM455.9 186l4.7 .8-4.7 .8zM466.4 186.8l4.8-.8v1.6zM457.4 208.8l4.7 .8-4.7 .8zM464.9 209.6l4.8-.8v1.6zM288.4 286.1l.8 4.8h-1.6z"/>
<path d="M287.6 279.5h1.6l-.8 4.8z"/>
</g>
<!-- layer: BALLOONS -->
<path d="M280.1 343.6l1 1.2-4.1 2.5z" fill="#000"/>
<path d="M280.1 343.6l1 1.2-4.1 2.5zM290.8 340.8h-6.3l-7.5 6.5" fill="none" stroke="#000" stroke-width=".4"/>
<text font-size="6.9" x="477.2" y="373">Inventables</text>
<g font-size="5.6">
<text x="415.3" y="376.1">Wasteboard</text>
<text x="408.6" y="382.2">1000mm Machine</text>
<text x="491.7" y="395.2">30300-03</text>
</g>
<text font-size="4.8" x="459.8" y="30.9">REVISIONS</text>
<g font-size="4.3">
<text x="106.5" y="56.8" transform="rotate(-90 106.5 56.8)">2x</text>
<text x="158.5" y="54.2" transform="rotate(-90 158.5 54.2)">2x</text>
<text x="262.5" y="54.2" transform="rotate(-90 262.5 54.2)">2x</text>
<text x="106.5" y="75.2" transform="rotate(-90 106.5 75.2)">80</text>
<text x="111.3" y="75.2" transform="rotate(-90 111.3 75.2)">[3.15]</text>
<text x="158.5" y="75.2" transform="rotate(-90 158.5 75.2)">340</text>
<text x="163.3" y="75.2" transform="rotate(-90 163.3 75.2)">[13.39]</text>
<text x="210.5" y="73.5" transform="rotate(-90 210.5 73.5)">600</text>
<text x="215.3" y="73.5" transform="rotate(-90 215.3 73.5)">[23.62]</text>
<text x="262.5" y="75.2" transform="rotate(-90 262.5 75.2)">860</text>
<text x="267.3" y="75.2" transform="rotate(-90 267.3 75.2)">[33.86]</text>
<text x="296.8" y="72.7">R20</text>
<text x="299.4" y="77.5">[.79]</text>
<text x="315.2" y="72.7">(Typ)</text>
<text x="297.2" y="88.1">998</text>
<text x="297.2" y="92.8">[39.29]</text>
<text x="46.3" y="117.9">849</text>
<text x="67.4" y="117.9">12x</text>
<text x="46.3" y="122.6">[33.43]</text>
<text x="29.5" y="132.9">774</text>
<text x="29.5" y="137.6">[30.47]</text>
<text x="50.5" y="132.9">12x</text>
<text x="200.6" y="140.9">12</text>
<text x="216.4" y="140.9">x 5mm Deep 2x</text>
<text x="45.7" y="147.9">699</text>
<text x="66.7" y="147.9">15x</text>
<text x="200.6" y="145.6">[.47]</text>
<text x="45.7" y="152.6">[27.52]</text>
<text x="199.6" y="154.1">5,5</text>
<text x="215.3" y="154.1">Thru 2x</text>
<text x="199.6" y="158.8">[.22]</text>
<text x="29.5" y="162.9">624</text>
<text x="29.5" y="167.6">[24.57]</text>
<text x="50.5" y="162.9">12x</text>
<text x="296.8" y="166.6">6,75</text>
<text x="312.5" y="166.6">Thru</text>
<text x="296.8" y="171.4">[.27]</text>
<text x="46.3" y="177.9">549</text>
<text x="67.4" y="177.9">12x</text>
<text x="292.6" y="176.2">144 Places</text>
<text x="46.3" y="182.6">[21.61]</text>
<text x="474.2" y="188.4">11,5</text>
<text x="29.5" y="192.9">474</text>
<text x="29.5" y="197.6">[18.66]</text>
<text x="50.5" y="192.9">12x</text>
<text x="474.2" y="193.2">[.45]</text>
<text x="290.6" y="200">12,75 x 45° C'Sink (other side)</text>
<text x="46.3" y="207.9">399</text>
<text x="67.4" y="207.9">12x</text>
<text x="286.4" y="209.5">144 Places</text>
<text x="290.6" y="204.8">[.50]</text>
<text x="439.4" y="207.8">5</text>
<text x="46.3" y="212.6">[15.71]</text>
<text x="439.4" y="212.5">[.20]</text>
<text x="476.4" y="211.2">5,5</text>
<text x="476.4" y="216">[.22]</text>
<text x="29.5" y="222.9">324</text>
<text x="29.5" y="227.6">[12.76]</text>
<text x="50.5" y="222.9">12x</text>
<text x="297.2" y="227.9">299</text>
<text x="318.2" y="227.9">3x</text>
<text x="462.9" y="224.9">DETAIL</text>
<text x="483.8" y="224.9">A</text>
<text x="297.2" y="232.6">[11.77]</text>
<text x="455" y="229.7">SCALE</text>
<text x="473.3" y="229.7">0.500</text>
<text x="49" y="237.9">249</text>
<text x="67.4" y="237.9">12x</text>
<text x="49" y="242.6">[9.80]</text>
<text x="445.7" y="241.4">Typical 12 Places</text>
<text x="32.1" y="252.9">174</text>
<text x="32.1" y="257.6">[6.85]</text>
<text x="50.5" y="252.9">12x</text>
<text x="49" y="267.9">99</text>
<text x="67.4" y="267.9">12x</text>
<text x="49" y="272.6">[3.90]</text>
<text x="294.8" y="274.4">9</text>
<text x="310.5" y="274.4">Typical</text>
<text x="294.8" y="279.2">[.35]</text>
<text x="34.7" y="282.9">24</text>
<text x="34.7" y="287.6">[.94]</text>
<text x="50.5" y="282.9">12x</text>
<text x="62.1" y="287.7">0</text>
<text x="294.8" y="284">all sides</text>
<text x="62.1" y="292.4">[.00]</text>
<text x="117" y="309.4" transform="rotate(-90 117 309.4)">12x</text>
<text x="147" y="309.4" transform="rotate(-90 147 309.4)">12x</text>
<text x="177" y="309.4" transform="rotate(-90 177 309.4)">12x</text>
<text x="207" y="309.4" transform="rotate(-90 207 309.4)">12x</text>
<text x="237" y="309.4" transform="rotate(-90 237 309.4)">12x</text>
<text x="267" y="309.4" transform="rotate(-90 267 309.4)">12x</text>
<text x="90.5" y="314.6" transform="rotate(-90 90.5 314.6)">0</text>
<text x="95.3" y="314.6" transform="rotate(-90 95.3 314.6)">[.00]</text>
<text x="352.9" y="314.2">Notes:</text>
<text x="102" y="319.6" transform="rotate(-90 102 319.6)">12x</text>
<text x="132" y="319.6" transform="rotate(-90 132 319.6)">12x</text>
<text x="162" y="319.6" transform="rotate(-90 162 319.6)">12x</text>
<text x="192" y="319.6" transform="rotate(-90 192 319.6)">12x</text>
<text x="222" y="319.6" transform="rotate(-90 222 319.6)">12x</text>
<text x="252" y="319.6" transform="rotate(-90 252 319.6)">12x</text>
<text x="352.9" y="319">1. All dimensions in millimeters.</text>
<text x="352.9" y="323.7">2. Material: 3/4&quot; Thick MDF.</text>
<text x="117" y="327.7" transform="rotate(-90 117 327.7)">132,5</text>
<text x="121.8" y="327.7" transform="rotate(-90 121.8 327.7)">[5.22]</text>
<text x="352.9" y="328.5">3. Tolerance: All linear dimensions unless otherwise</text>
<text x="147" y="330.4" transform="rotate(-90 147 330.4)">282,5</text>
<text x="151.8" y="330.4" transform="rotate(-90 151.8 330.4)">[11.12]</text>
<text x="177" y="330.4" transform="rotate(-90 177 330.4)">432,5</text>
<text x="181.8" y="330.4" transform="rotate(-90 181.8 330.4)">[17.03]</text>
<text x="207" y="330.4" transform="rotate(-90 207 330.4)">582,5</text>
<text x="211.8" y="330.4" transform="rotate(-90 211.8 330.4)">[22.93]</text>
<text x="237" y="330.4" transform="rotate(-90 237 330.4)">732,5</text>
<text x="241.8" y="330.4" transform="rotate(-90 241.8 330.4)">[28.84]</text>
<text x="267" y="330.4" transform="rotate(-90 267 330.4)">882,5</text>
<text x="271.8" y="330.4" transform="rotate(-90 271.8 330.4)">[34.74]</text>
<text x="278.5" y="331.2" transform="rotate(-90 278.5 331.2)">940</text>
<text x="283.3" y="331.2" transform="rotate(-90 283.3 331.2)">[37.01]</text>
<text x="360.8" y="333.3">specified +/-1mm.</text>
<text x="410.5" y="333.3">All holes sizes +/- 0.3mm</text>
<text x="102" y="337.9" transform="rotate(-90 102 337.9)">57,5</text>
<text x="106.8" y="337.9" transform="rotate(-90 106.8 337.9)">[2.26]</text>
<text x="132" y="337.9" transform="rotate(-90 132 337.9)">207,5</text>
<text x="136.8" y="337.9" transform="rotate(-90 136.8 337.9)">[8.17]</text>
<text x="162" y="340.6" transform="rotate(-90 162 340.6)">357,5</text>
<text x="166.8" y="340.6" transform="rotate(-90 166.8 340.6)">[14.07]</text>
<text x="192" y="340.6" transform="rotate(-90 192 340.6)">507,5</text>
<text x="196.8" y="340.6" transform="rotate(-90 196.8 340.6)">[19.98]</text>
<text x="222" y="340.6" transform="rotate(-90 222 340.6)">657,5</text>
<text x="226.8" y="340.6" transform="rotate(-90 226.8 340.6)">[25.89]</text>
<text x="252" y="340.6" transform="rotate(-90 252 340.6)">807,5</text>
<text x="256.8" y="340.6" transform="rotate(-90 256.8 340.6)">[31.79]</text>
<text x="360.8" y="338">unless otherwise specified.</text>
<text x="290.8" y="342.4">SEE DETAIL</text>
<text x="322.2" y="342.4">A</text>
<text x="352.9" y="342.8">4. Part shall be silkscreen per Inventables supplied</text>
<text x="360.8" y="347.6">artwork. Revision of artwork shall be the same as</text>
<text x="360.8" y="352.3">this drawing.</text>
<text x="389.2" y="404.7">SCALE</text>
<text x="478.1" y="404.7">SHEET 1 OF 1</text>
</g>
<g font-size="3.5">
<text x="64.4" y="22.1">1</text>
<text x="149.1" y="22.1">2</text>
<text x="233.7" y="22.1">3</text>
<text x="318.4" y="22.1">4</text>
<text x="403.1" y="22.1">5</text>
<text x="487.7" y="22.1">6</text>
<text x="418.5" y="36.1">SYM</text>
<text x="420.6" y="41.1">1</text>
<text x="429.6" y="41.1">ORIGINAL</text>
<text x="453" y="36.1">DESCRIPTION</text>
<text x="506.9" y="36.1">BY</text>
<text x="520.7" y="36.1">APPR</text>
<text x="521.7" y="41.1">---</text>
<text x="420.6" y="46">2</text>
<text x="429.6" y="46">Added missing dimensions</text>
<text x="521.7" y="46">---</text>
<text x="420.6" y="51">3</text>
<text x="429.6" y="51">Added c'sink to holes</text>
<text x="521.7" y="51">---</text>
<text x="420.6" y="57.4">D</text>
<text x="429.6" y="55.5">Changed C'Sink dia from</text>
<text x="429.6" y="59.3">11 to 12.75</text>
<text x="521.7" y="57.4">---</text>
<text x="420.6" y="65.4">E</text>
<text x="429.6" y="63.5">Corrected note saying dim are</text>
<text x="521.7" y="65.4">---</text>
<text x="420.6" y="71.8">F</text>
<text x="429.6" y="67.3">in inches</text>
<text x="429.6" y="71.8">Changed artwork.</text>
<text x="20.2" y="74.3">D</text>
<text x="20.2" y="167.3">C</text>
<text x="20.1" y="265.7">B</text>
<text x="20.2" y="366.7">A</text>
<text x="479.6" y="383.4">www.inventables.com</text>
<text x="360.6" y="394.6">BJD</text>
<text x="370.7" y="394.6">3/17/14</text>
</g>
<g font-size="2.8">
<text x="344.7" y="394.3">DRAWN</text>
<text x="344.7" y="402.8">CHECKER</text>
</g>
<g font-size="2.1">
<text x="504.6" y="41.7">3/17/14</text>
<text x="507.1" y="39.4">BJD</text>
<text x="504.6" y="46.7">4/10/14</text>
<text x="507.1" y="44.4">BJD</text>
<text x="504.6" y="51.6">8/12/14</text>
<text x="507.1" y="49.3">BJD</text>
<text x="504.6" y="58.1">1/20/14</text>
<text x="507.1" y="55.8">BJD</text>
<text x="507.1" y="63.7">BJD</text>
<text x="505.2" y="66">6/9/15</text>
<text x="507.1" y="70.2">BJD</text>
<text x="523" y="70.2">TDL</text>
<text x="504.6" y="72.5">3/20/17</text>
<text x="520.5" y="72.5">3/21/17</text>
</g>
</svg>
